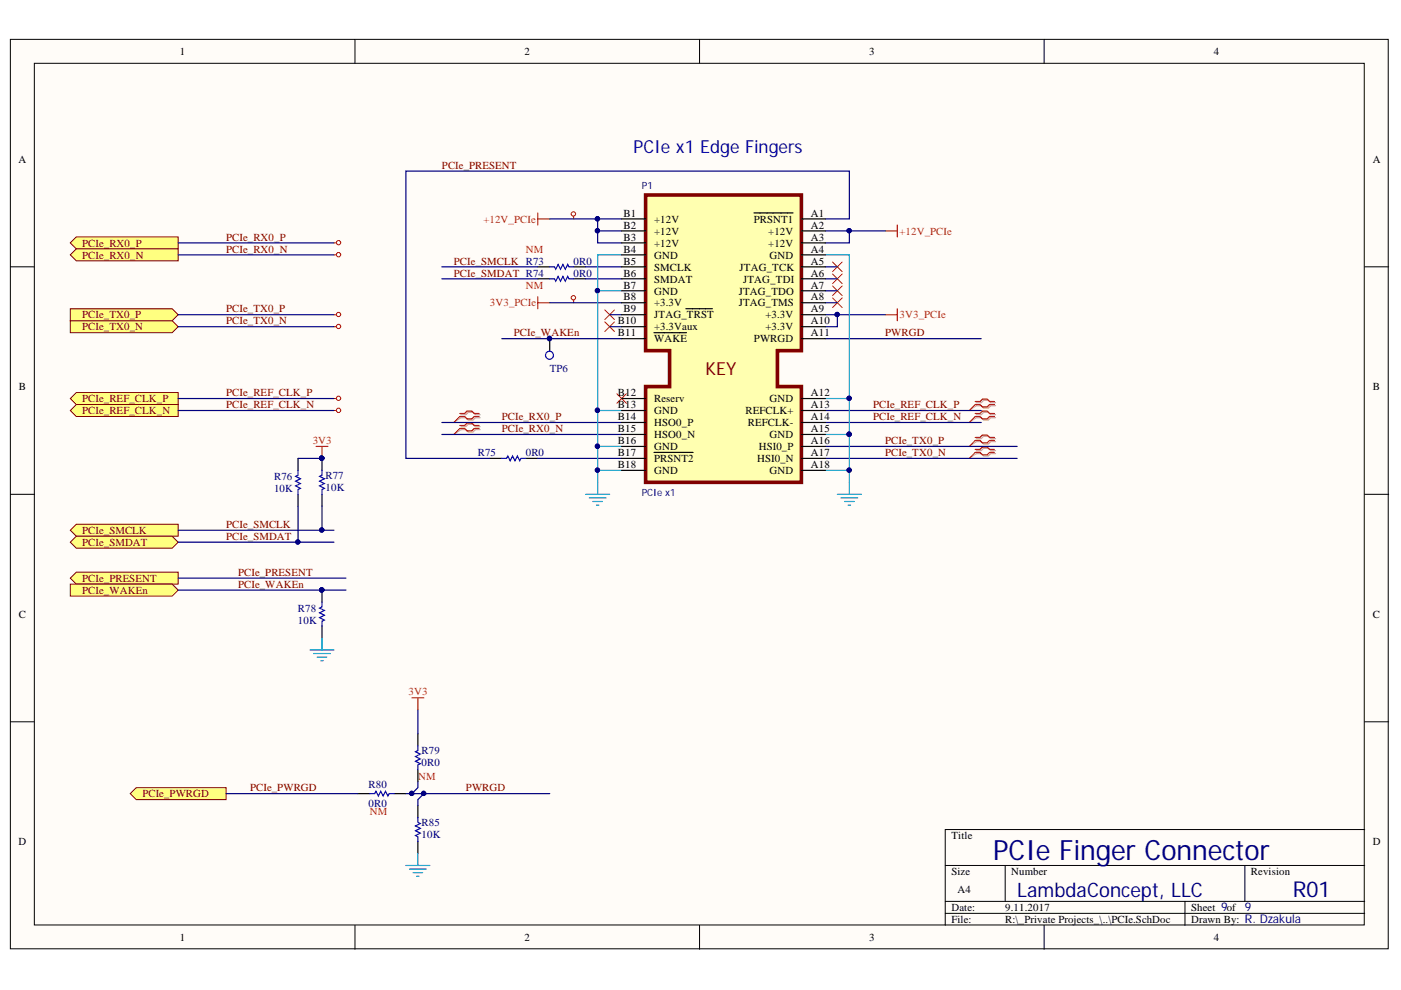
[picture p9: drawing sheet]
<svg xmlns="http://www.w3.org/2000/svg" width="297mm" height="210mm" viewBox="0 0 297 210" stroke-linecap="round" stroke-linejoin="round" font-family="sans-serif">
<g fill="#fffcf8" stroke="#000" stroke-width=".21">
<path d="M2.2 8.3h292.1v192.9h-292.1z"/>
<path d="M7.3 13.4h282v182.7h-282z"/>
</g>
<g fill="none" stroke="#000" stroke-width=".21">
<path d="M75.3 8.3v5.1M148.3 8.3v5.1M221.4 8.3v5.1M2.2 56.6h5.1M289.4 56.6h5M2.2 104.8h5.1M289.4 104.8h5M2.2 153h5.1M289.4 153h5M289.4 175.9h-89v20.3M75.3 196.2v5.1M148.3 196.2v5.1"/>
<path d="M200.4 183.5h89M200.4 191.1h89M200.4 193.7h89M213.1 183.5v7.6M221.4 196.2v5.1M251.2 191.1v5.1M263.9 183.5v7.6"/>
</g>
<g fill="#ffff80" stroke="#800000" stroke-width=".21">
<path d="M14.9 68h21.6l1.3 1.3-1.3 1.2h-21.6z" fill-rule="evenodd"/>
<path d="M14.9 65.5h21.6l1.3 1.2-1.3 1.3h-21.6z" fill-rule="evenodd"/>
<path d="M14.9 51.5l1.3-1.3h21.6v2.6h-21.6z" fill-rule="evenodd"/>
<path d="M14.9 54l1.3-1.2h21.6v2.5h-21.6z" fill-rule="evenodd"/>
</g>
<path d="M130.8 83.5l2 2M132.8 83.5l-2 2" fill="none" stroke="#f00" stroke-width=".21"/>
<g fill="#ffff80" stroke="#800000" stroke-width=".21">
<path d="M14.9 87l1.3-1.2h21.6v2.5h-21.6z" fill-rule="evenodd"/>
<path d="M14.9 84.5l1.3-1.3h21.6v2.6h-21.6z" fill-rule="evenodd"/>
</g>
<path d="M114 56.6h2.6M114 59.1h2.6M121.6 56.6h2.6M121.6 59.1h2.6M103.8 97.2h2.6M111.5 97.2h2.5" fill="none" stroke="#000" stroke-width=".25"/>
<path d="M116.6 56.6h1l.2 .5 .5-1 .5 1 .5-1 .6 1 .5-1 .2 .5h1M116.6 59.1h1l.2 .5 .5-1 .5 1 .5-1 .6 1 .5-1 .2 .5h1M106.4 97.2h1l.3-.5 .5 1 .5-1 .5 1 .5-1 .5 1 .3-.5h1" fill="none" stroke="#00f" stroke-width=".25"/>
<path d="M97.7 87.9h1.1l.5-.5h1l.5 .5h1M97.7 88.6h1.1l.5 .5h1l.5-.5h1M97.7 90.5h1.1l.5-.5h1l.5 .5h1M97.7 91.1h1.1l.5 .5h1l.5-.5h1M207 85.4h1l.5-.5h1.1l.5 .5h1M207 86h1l.5 .5h1.1l.5-.5h1M207 87.9h1l.5-.5h1.1l.5 .5h1M207 88.6h1l.5 .5h1.1l.5-.5h1M207 93h1l.5-.5h1.1l.5 .5h1M207 93.6h1l.5 .5h1.1l.5-.5h1M207 95.5h1l.5-.5h1.1l.5 .5h1M207 96.2h1l.5 .5h1.1l.5-.5h1" fill="none" stroke="#d0a19e" stroke-width=".25"/>
<path d="M97.7 88.6l-1.5 1M97.7 91.1l-1.5 1M207 86l-1.5 1M207 88.6l-1.5 1M207 93.6l-1.5 1.1M207 96.2l-1.5 1" fill="none" stroke="#d0a19e" stroke-width=".21"/>
<path d="M97.5 87.7h1l.5-.5h1l.5 .5h1.1M97.5 88.3h1l.5 .5h1l.5-.5h1.1M97.5 90.2h1l.5-.5h1l.5 .5h1.1M97.5 90.8h1l.5 .6h1l.5-.6h1.1M206.8 85.1h1l.5-.5h1l.5 .5h1M206.8 85.8h1l.5 .5h1l.5-.5h1M206.8 87.7h1l.5-.5h1l.5 .5h1M206.8 88.3h1l.5 .5h1l.5-.5h1M206.8 92.7h1l.5-.5h1l.5 .5h1M206.8 93.4h1l.5 .5h1l.5-.5h1M206.8 95.3h1l.5-.5h1l.5 .5h1M206.8 95.9h1l.5 .5h1l.5-.5h1" fill="none" stroke="#f00" stroke-width=".25"/>
<path d="M97.5 88.3l-1.3 1.3M97.5 90.8l-1.3 1.3M206.8 85.8l-1.3 1.2M206.8 88.3l-1.3 1.3M206.8 93.4l-1.3 1.3M206.8 95.9l-1.3 1.3" fill="none" stroke="#f00" stroke-width=".21"/>
<path d="M114 45.2v2.5M114 46.4h2.6M187.7 49h2.5M190.2 47.7v2.5M114 62.9v2.6M114 64.2h2.6M187.7 66.7h2.5M190.2 65.5v2.5" fill="none" stroke="#ee0e22" stroke-width=".25"/>
<g fill="#ffff80" stroke="#800000" stroke-width=".21">
<path d="M14.9 112.4l1.3-1.2h21.6v2.5h-21.6z" fill-rule="evenodd"/>
<path d="M14.9 115l1.3-1.3h20.3l1.3 1.3-1.3 1.2h-20.3z" fill-rule="evenodd"/>
</g>
<path d="M176.5 55.6l2.1 2M176.5 58.1l2.1 2M178.6 55.6l-2.1 2M178.6 58.1l-2.1 2M128.2 65.7l2.1 2M130.3 65.7l-2.1 2M176.5 60.6l2.1 2.1M176.5 63.2l2.1 2M178.6 60.6l-2.1 2.1M178.6 63.2l-2.1 2" fill="none" stroke="#f00" stroke-width=".21"/>
<path d="M88.6 155.6v2.5M88.6 163.2v2.5" fill="none" stroke="#000" stroke-width=".25"/>
<path d="M88.6 158.1v1l-.5 .3 1 .5-1 .5 1 .5-1 .5 1 .5-.5 .3v1" fill="none" stroke="#00f" stroke-width=".25"/>
<path d="M27.6 168.3l1.3-1.3h19v2.5h-19z" fill-rule="evenodd" fill="#ffff80" stroke="#800000" stroke-width=".21"/>
<path d="M116.6 71.8v2.5M63.2 97.2v2.5M63.2 104.8v2.5M68.3 104.8v2.5M75.9 168.3h2.5M83.5 168.3h2.6M88.6 170.8v2.5M88.6 178.4v2.6" fill="none" stroke="#000" stroke-width=".25"/>
<circle cx="116.5" cy="71.8" r=".46" fill="#000080" stroke="#000080" stroke-width=".21"/>
<g fill="none" stroke="#00f" stroke-width=".25">
<path d="M63.2 99.7v1l-.5 .3 1 .5-1 .5 1 .5-1 .5 1 .5-.5 .3v1M68.3 99.7v1l-.5 .3 1 .5-1 .5 1 .5-1 .5 1 .5-.5 .3v1M78.4 168.3h1.1l.2-.5 .5 1 .5-1 .5 1 .5-1 .5 1 .3-.5h1M88.6 173.3v1.1l.5 .2-1 .5 1 .5-1 .5 1 .5-1 .6 .5 .2v1"/>
<circle cx="116.5" cy="75.3" r=".84"/>
</g>
<path d="M128.2 68.3l2.1 2M130.3 68.3l-2.1 2" fill="none" stroke="#f00" stroke-width=".21"/>
<g fill="none" stroke="#009cca" stroke-width=".25">
<path d="M124.2 104.8h5.1M124.9 105.6h3.6M125.7 106.3h2M126.5 107.1h.5M126.7 102.3v2.5M177.5 104.8h5.1M178.3 105.6h3.6M179.1 106.3h2M179.8 107.1h.5M180.1 102.3v2.5M86.1 183.5h5M86.8 184.3h3.6"/>
<path d="M87.6 185h2M88.3 185.8h.6M88.6 181v2.5"/>
</g>
<g fill="#ffff80" stroke="#800000" stroke-width=".21">
<path d="M14.9 122.6l1.3-1.3h21.6v2.5h-21.6z" fill-rule="evenodd"/>
<path d="M14.9 123.8h21.6l1.3 1.3-1.3 1.3h-21.6z" fill-rule="evenodd"/>
</g>
<path d="M67 94.7h2.5M68.3 94.7v2.5M87.3 148h2.6M88.6 148v2.5" fill="none" stroke="#ee0e22" stroke-width=".25"/>
<g fill="none" stroke="#f00" stroke-width=".21">
<path d="M70.8 51.5h.5M70.8 54h.5M121.6 45.9v.5M70.8 66.7h.5M70.8 69.3h.5M121.6 63.7v.5M70.8 84.5h.5M70.8 87h.5"/>
<circle cx="71.8" cy="54" r=".46"/>
<circle cx="71.8" cy="51.4" r=".46"/>
<circle cx="121.6" cy="45.4" r=".46"/>
<circle cx="71.8" cy="69.2" r=".46"/>
<circle cx="71.8" cy="66.7" r=".46"/>
<circle cx="121.6" cy="63.1" r=".46"/>
<circle cx="71.8" cy="87" r=".46"/>
<circle cx="71.8" cy="84.4" r=".46"/>
</g>
<path d="M68.3 125.1v2.6M68.3 132.7v2.6" fill="none" stroke="#000" stroke-width=".25"/>
<g fill="#000080" stroke="#000080" stroke-width=".21">
<circle cx="68.2" cy="125.1" r=".47"/>
<circle cx="180" cy="99.7" r=".46"/>
<circle cx="180" cy="84.4" r=".46"/>
<circle cx="126.7" cy="99.7" r=".46"/>
<circle cx="126.7" cy="94.6" r=".46"/>
<circle cx="126.7" cy="87" r=".46"/>
<circle cx="126.7" cy="61.6" r=".46"/>
<circle cx="126.7" cy="46.4" r=".46"/>
<circle cx="126.7" cy="48.9" r=".46"/>
<circle cx="180" cy="48.9" r=".46"/>
<circle cx="177.5" cy="66.7" r=".46"/>
<circle cx="68.2" cy="112.4" r=".46"/>
<circle cx="180" cy="92.1" r=".46"/>
<circle cx="89.8" cy="168.2" r=".46"/>
<circle cx="87.3" cy="168.2" r=".46"/>
<circle cx="63.1" cy="114.9" r=".46"/>
<circle cx="116.5" cy="71.8" r=".46"/>
</g>
<path d="M68.3 127.7v1l-.5 .2 1 .5-1 .5 1 .5-1 .6 1 .5-.5 .2v1" fill="none" stroke="#00f" stroke-width=".25"/>
<g fill="none" stroke="#009cca" stroke-width=".25">
<path d="M131.8 54h-5.1v48.3M175 54h5.1v38.1M126.7 61.7h5.1M126.7 99.7h5.1M126.7 94.7h5.1M126.7 87h5.1M175 99.7h5.1M175 84.5h5.1M175 92.1h5.1M180.1 92.1v10.2M65.7 137.8h5.1M66.5 138.6h3.5"/>
<path d="M67.3 139.3h2M68.3 135.3v2.5M68 140.1h.5"/>
</g>
<g fill="none" stroke="#000080" stroke-width=".25">
<path d="M37.8 54h33M37.8 51.5h33M93.7 56.6h20.3M93.7 59.1h20.3M116.6 46.4h15.2M124.2 56.6h7.6M124.2 59.1h7.6M126.7 46.4v2.6h5.1M126.7 49v2.5h5.1M175 46.4h5.1v-10.1h-94v60.9h17.7M175 49h12.7M175 56.6h2.5"/>
<path d="M175 59.1h2.5M180.1 49v2.5h-5.1M37.8 66.7h33M37.8 69.3h33M106.4 71.8h25.4M116.6 64.2h15.2M129.3 66.7h2.5M129.3 69.3h2.5M175 66.7h12.7M175 61.7h2.5M175 64.2h2.5M175 71.8h33"/>
<path d="M177.5 66.7v2.6h-2.5M37.8 87h33M37.8 84.5h33M63.2 97.2h5.1M93.7 89.6h38.1M93.7 92.1h38.1M114 97.2h17.8M175 87h33M175 89.6h33M175 97.2h40.7M175 94.7h40.7M37.8 112.4h33"/>
<path d="M37.8 115h33M63.2 107.3v7.7M68.3 107.3v5.1M37.8 125.1h35.6M37.8 122.6h35.6M88.6 150.5v5.1M47.9 168.3h28M86.1 168.3h30.5M88.6 165.7v1.3l-1.3 1.3M89.9 168.3l-1.3 1.2v1.3"/>
</g>
<path d="M136.9 41.3h33v33h-5.1v7.7h5.1v20.3h-33v-20.3h5.1v-7.7h-5.1z" fill-rule="evenodd" fill="#ffffb0"/>
<path d="M136.9 41.3h33v33h-5.1v7.7h5.1v20.3h-33v-20.3h5.1v-7.7h-5.1z" fill="none" stroke="#800000" stroke-width=".76"/>
<g fill="none" stroke="#000" stroke-width=".25">
<path d="M131.8 46.4h5.1M131.8 49h5.1M131.8 51.5h5.1M131.8 54h5.1M131.8 56.6h5.1M131.8 59.1h5.1M159.9 45.2h8.2M169.9 46.4h5.1M169.9 49h5.1M169.9 51.5h5.1M169.9 54h5.1M169.9 56.6h5.1"/>
<path d="M169.9 59.1h5.1M131.8 61.7h5.1M131.8 64.2h5.1M131.8 66.7h5.1M131.8 69.3h5.1M131.8 71.8h5.1M138.7 70.5h6.8M145.4 65.5h5.6M169.9 61.7h5.1M169.9 64.2h5.1M169.9 66.7h5.1M169.9 69.3h5.1"/>
<path d="M169.9 71.8h5.1M131.8 84.5h5.1M131.8 87h5.1M131.8 89.6h5.1M131.8 92.1h5.1M131.8 94.7h5.1M131.8 97.2h5.1M131.8 99.7h5.1M138.7 95.9h8.2M169.9 84.5h5.1M169.9 87h5.1M169.9 89.6h5.1"/>
<path d="M169.9 92.1h5.1M169.9 94.7h5.1M169.9 97.2h5.1M169.9 99.7h5.1"/>
</g>
<text font-size="5.9" fill="#000080" x="210.6" y="182.3">PCIe Finger Connector</text>
<text font-size="4.6" fill="#000080" x="274.1" y="190.2">R01</text>
<text font-size="4.2" fill="#000080" x="215.7" y="190.3">LambdaConcept, LLC</text>
<text font-size="3.8" fill="#0000bf" x="134.3" y="32.4">PCIe x1 Edge Fingers</text>
<text font-size="3.8" fill="#800000" x="149.6" y="79.4">KEY</text>
<text font-size="3.5" fill="#000080" x="67.4" y="99.1">PIR7702</text>
<text font-size="2.5" fill="#000080" x="264" y="193.2">9</text>
<g font-size="2.3">
<text x="38.1" y="11.7">1</text>
<text x="111.2" y="11.7">2</text>
<text x="184.3" y="11.7">3</text>
<text x="257.4" y="11.7">4</text>
<text x="3.9" y="34.5">A</text>
<text x="291.1" y="34.5">A</text>
<text x="132.2" y="46">B1</text>
<text x="138.7" y="47.2">+12V</text>
<text x="159.8" y="47.2">PRSNT1</text>
<text x="171.9" y="46">A1</text>
<text x="132.2" y="48.5">B2</text>
<text x="132.2" y="51">B3</text>
<text x="132.2" y="53.6">B4</text>
<text x="138.7" y="49.8">+12V</text>
<text x="138.7" y="52.3">+12V</text>
<text x="162.9" y="49.8">+12V</text>
<text x="162.9" y="52.3">+12V</text>
<text x="171.9" y="48.5">A2</text>
<text x="171.9" y="51">A3</text>
<text x="171.9" y="53.6">A4</text>
<text x="132.2" y="56.1">B5</text>
<text x="132.2" y="58.6">B6</text>
<text x="138.7" y="54.8">GND</text>
<text x="138.7" y="57.4">SMCLK</text>
<text x="138.7" y="59.9">SMDAT</text>
<text x="156.8" y="57.4">JTAG_TCK</text>
<text x="157.6" y="59.9">JTAG_TDI</text>
<text x="163.1" y="54.8">GND</text>
<text x="171.9" y="56.1">A5</text>
<text x="171.9" y="58.6">A6</text>
<text x="132.2" y="61.2">B7</text>
<text x="132.2" y="63.7">B8</text>
<text x="138.7" y="62.4">GND</text>
<text x="138.7" y="65">+3.3V</text>
<text x="156.6" y="62.4">JTAG_TDO</text>
<text x="156.6" y="65">JTAG_TMS</text>
<text x="171.9" y="61.2">A7</text>
<text x="171.9" y="63.7">A8</text>
<text x="131" y="68.8">B10</text>
<text x="131" y="71.3">B11</text>
<text x="132.2" y="66.2">B9</text>
<text x="138.7" y="67.5">JTAG_TRST</text>
<text x="138.7" y="70">+3.3Vaux</text>
<text x="162.3" y="67.5">+3.3V</text>
<text x="162.3" y="70">+3.3V</text>
<text x="171.9" y="66.2">A9</text>
<text x="171.9" y="68.8">A10</text>
<text x="171.9" y="71.3">A11</text>
<text x="138.7" y="72.6">WAKE</text>
<text x="159.8" y="72.6">PWRGD</text>
<text x="4" y="82.7">B</text>
<text x="131" y="84">B12</text>
<text x="171.9" y="84">A12</text>
<text x="291.1" y="82.7">B</text>
<text x="131" y="86.5">B13</text>
<text x="131" y="89.1">B14</text>
<text x="138.7" y="85.3">Reserv</text>
<text x="138.7" y="87.8">GND</text>
<text x="158.1" y="87.8">REFCLK+</text>
<text x="163.1" y="85.3">GND</text>
<text x="171.9" y="86.5">A13</text>
<text x="171.9" y="89.1">A14</text>
<text x="131" y="91.6">B15</text>
<text x="131" y="94.1">B16</text>
<text x="138.7" y="90.3">HSO0_P</text>
<text x="138.7" y="92.9">HSO0_N</text>
<text x="138.7" y="95.4">GND</text>
<text x="158.6" y="90.3">REFCLK-</text>
<text x="160.9" y="95.4">HSI0_P</text>
<text x="163.1" y="92.9">GND</text>
<text x="171.9" y="91.6">A15</text>
<text x="171.9" y="94.1">A16</text>
<text x="131" y="96.7">B17</text>
<text x="131" y="99.2">B18</text>
<text x="138.7" y="97.9">PRSNT2</text>
<text x="138.7" y="100.5">GND</text>
<text x="160.5" y="97.9">HSI0_N</text>
<text x="163.1" y="100.5">GND</text>
<text x="171.9" y="96.7">A17</text>
<text x="171.9" y="99.2">A18</text>
<text x="4" y="131">C</text>
<text x="291.1" y="131">C</text>
<text x="3.9" y="179.2">D</text>
<text x="201.7" y="177.9">Title</text>
<text x="291.1" y="179.2">D</text>
<text x="201.7" y="185.6">Size</text>
<text x="214.4" y="185.6">Number</text>
<text x="265.2" y="185.6">Revision</text>
<text x="203" y="189.4">A4</text>
<text x="201.7" y="193.2">Date:</text>
<text x="201.7" y="195.7">File:</text>
<text x="213.1" y="193.2">9.11.2017</text>
<text x="213.1" y="195.7">R:\_Private Projects_\..\PCIe.SchDoc</text>
<text x="252.5" y="193.2">Sheet 9of</text>
<text x="252.5" y="195.7">Drawn By: R. Dzakula</text>
<text x="38.1" y="199.5">1</text>
<text x="111.2" y="199.5">2</text>
<text x="184.3" y="199.5">3</text>
<text x="257.4" y="199.5">4</text>
</g>
<g font-size="2.3" fill="#800000">
<text x="93.7" y="35.7">PCIe_PRESENT</text>
<text x="17.4" y="52.3">PCIe_RX0_P</text>
<text x="48" y="53.6">PCIe_RX0_N</text>
<text x="48" y="51">PCIe_RX0_P</text>
<text x="17.4" y="54.8">PCIe_RX0_N</text>
<text x="96.2" y="56.1">PCIe_SMCLK R73</text>
<text x="96.2" y="58.6">PCIe_SMDAT R74</text>
<text x="17.4" y="70">PCIe_TX0_N</text>
<text x="17.4" y="67.5">PCIe_TX0_P</text>
<text x="48" y="66.2">PCIe_TX0_P</text>
<text x="48" y="68.8">PCIe_TX0_N</text>
<text x="108.9" y="71.3">PCIe_WAKEn</text>
<text x="187.7" y="71.3">PWRGD</text>
<text x="48" y="84">PCIe_REF_CLK_P</text>
<text x="17.4" y="87.8">PCIe_REF_CLK_N</text>
<text x="17.4" y="85.3">PCIe_REF_CLK_P</text>
<text x="48" y="86.5">PCIe_REF_CLK_N</text>
<text x="106.4" y="89.1">PCIe_RX0_P</text>
<text x="185.1" y="86.5">PCIe_REF_CLK_P</text>
<text x="185.1" y="89.1">PCIe_REF_CLK_N</text>
<text x="106.4" y="91.6">PCIe_RX0_N</text>
<text x="187.7" y="94.1">PCIe_TX0_P</text>
<text x="187.7" y="96.7">PCIe_TX0_N</text>
<text x="17.4" y="113.2">PCIe_SMCLK</text>
<text x="48" y="112">PCIe_SMCLK</text>
<text x="17.4" y="115.8">PCIe_SMDAT</text>
<text x="48" y="114.5">PCIe_SMDAT</text>
<text x="17.4" y="123.4">PCIe_PRESENT</text>
<text x="17.4" y="125.9">PCIe_WAKEn</text>
<text x="50.5" y="122.1">PCIe_PRESENT</text>
<text x="50.5" y="124.6">PCIe_WAKEn</text>
<text x="53" y="167.8">PCIe_PWRGD</text>
<text x="98.8" y="167.8">PWRGD</text>
<text x="30.2" y="169.1">PCIe_PWRGD</text>
</g>
<g font-size="2.3" fill="#ee0e22">
<text x="102.5" y="47.2">+12V_PCIe</text>
<text x="111.5" y="53.6">NM</text>
<text x="190.7" y="49.8">+12V_PCIe</text>
<text x="103.9" y="65">3V3_PCIe</text>
<text x="111.5" y="61.2">NM</text>
<text x="190.7" y="67.5">3V3_PCIe</text>
<text x="66.3" y="94.1">3V3</text>
<text x="86.6" y="147.4">3V3</text>
<text x="88.6" y="165.3">NM</text>
<text x="78.4" y="172.9">NM</text>
</g>
<g font-size="2.3" fill="#000080">
<text x="121.6" y="56.1">0R0</text>
<text x="121.6" y="58.6">0R0</text>
<text x="116.5" y="78.9">TP6</text>
<text x="58.1" y="101.7">R76</text>
<text x="69" y="101.5">R77</text>
<text x="101.3" y="96.7">R75</text>
<text x="111.5" y="96.7">0R0</text>
<text x="58.1" y="104.4">10K</text>
<text x="69" y="104.1">10K</text>
<text x="63.2" y="129.7">R78</text>
<text x="63.2" y="132.2">10K</text>
<text x="89.4" y="159.9">R79</text>
<text x="78.1" y="167">R80</text>
<text x="89.4" y="162.4">0R0</text>
<text x="78.1" y="171.1">0R0</text>
<text x="89.4" y="175.2">R85</text>
<text x="89.4" y="177.7">10K</text>
</g>
<g font-size="2.1" fill="#000080">
<text x="136.1" y="40.1">P1</text>
<text x="136.1" y="105.1">PCIe x1</text>
</g>
</svg>
